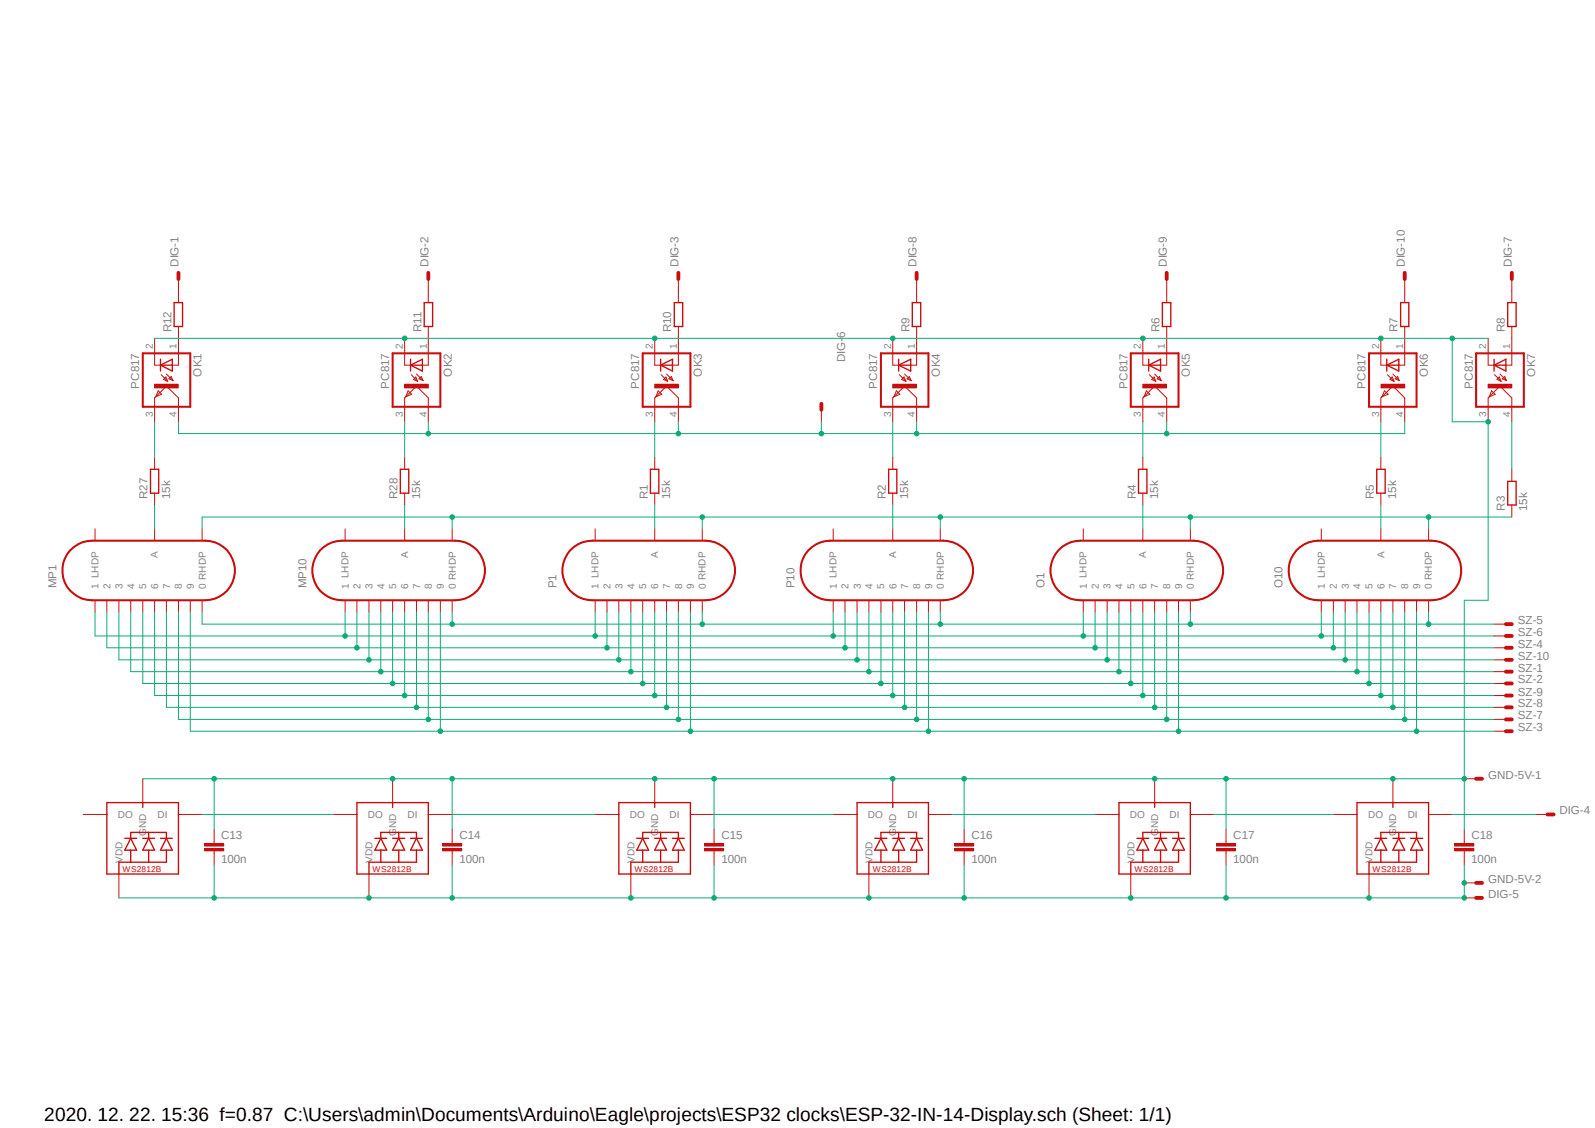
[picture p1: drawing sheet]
<svg xmlns="http://www.w3.org/2000/svg" width="297mm" height="210mm" viewBox="0 0 297 210" stroke-linecap="round" stroke-linejoin="round" font-family="sans-serif">
<path d="M8.3 42l288.6 129M296.9 42l-288.6 129" fill="none" stroke="#fff" stroke-width=".19"/>
<g fill="none" stroke="#c90d0c" stroke-width=".25">
<path d="M29.9 68l2.2-1.1v2.2zM29.9 66.9v2.2M29.9 68h2.2M28 87.4h1.5v4.4h-1.5zM74.5 87.4h1.6v4.4h-1.6zM121.1 87.4h1.6v4.4h-1.6zM165.5 87.4h1.5v4.4h-1.5zM212 87.4h1.6v4.4h-1.6zM256.4 87.4h1.5v4.4h-1.5zM19.9 149.4h13.3v13.3h-13.3zM23.2 156.1h2.2M24.3 156.1l1.1 2.2h-2.2z"/>
<path d="M24.3 156.1v-1.1h6.7v1.1M24.3 158.3v2.2M26.6 156.1h2.2M26.6 149.4v.9M27.7 156.1l1.1 2.2h-2.2zM27.7 155v1.1M27.7 158.3v2.2M29.9 156.1h2.2M31 156.1l1.1 2.2h-2.2zM31 158.3v2.2h-8.9v2.2M66.5 149.4h13.3v13.3h-13.3zM69.8 156.1h2.2"/>
<path d="M70.9 156.1l1.1 2.2h-2.2zM70.9 156.1v-1.1h6.7v1.1M70.9 158.3v2.2M73.1 156.1h2.3M73.1 149.4v.9M74.3 156.1l1.1 2.2h-2.3zM74.3 155v1.1M74.3 158.3v2.2M76.5 156.1h2.2M77.6 156.1l1.1 2.2h-2.2zM77.6 158.3v2.2h-8.9v2.2M115.2 149.4h13.4v13.3h-13.4z"/>
<path d="M118.6 156.1h2.2M119.7 156.1l1.1 2.2h-2.2zM119.7 156.1v-1.1h6.6v1.1M119.7 158.3v2.2M121.9 156.1h2.2M121.9 149.4v.9M123 156.1l1.1 2.2h-2.2zM123 155v1.1M123 158.3v2.2M125.2 156.1h2.2M126.3 156.1l1.1 2.2h-2.2zM126.3 158.3v2.2h-8.8v2.2"/>
<path d="M159.6 149.4h13.3v13.3h-13.3zM162.9 156.1h2.2M164 156.1l1.1 2.2h-2.2zM164 156.1v-1.1h6.7v1.1M164 158.3v2.2M166.2 156.1h2.2M166.2 149.4v.9M167.3 156.1l1.1 2.2h-2.2zM167.3 155v1.1M167.3 158.3v2.2M169.6 156.1h2.2M170.7 156.1l1.1 2.2h-2.2z"/>
<path d="M170.7 158.3v2.2h-8.9v2.2M208.4 149.4h13.3v13.3h-13.3zM211.7 156.1h2.2M212.8 156.1l1.1 2.2h-2.2zM212.8 156.1v-1.1h6.7v1.1M212.8 158.3v2.2M215 156.1h2.3M215 149.4v.9M216.1 156.1l1.2 2.2h-2.3zM216.1 155v1.1M216.1 158.3v2.2M218.4 156.1h2.2"/>
<path d="M219.5 156.1l1.1 2.2h-2.2zM219.5 158.3v2.2h-8.9v2.2M252.7 149.4h13.3v13.3h-13.3zM256 156.1h2.2M257.1 156.1l1.1 2.2h-2.2zM257.1 156.1v-1.1h6.7v1.1M257.1 158.3v2.2M259.4 156.1h2.2M259.4 149.4v.9M260.5 156.1l1.1 2.2h-2.2zM260.5 155v1.1M260.5 158.3v2.2"/>
<path d="M262.7 156.1h2.2M263.8 156.1l1.1 2.2h-2.2zM263.8 158.3v2.2h-8.9v2.2"/>
</g>
<g fill="none" stroke="#c90d0c" stroke-width=".19">
<path d="M33.2 51.9v2.2M79.8 51.9v2.2M126.3 51.9v2.2M170.7 51.9v2.2M217.3 51.9v2.2M261.6 51.9v2.2M281.5 51.9v2.2M28.8 65.2v2.8h1.1M28.8 76.3v-2.2l2.2-2.2 2.2 2.2v2.2M29.5 72.8l.6 .6-1.1 .5zM30 69.8l1.2 1.2M30.9 70.2l.3 .8-.8-.3z"/>
<path d="M31 69.6l1.2 1.3M31.5 70.5l.4-.4 .3 .8zM33.2 65.2v2.8h-1.1M153 76.3v2.2M17.7 98.5v2.2M28.8 85.2v2.2M28.8 91.8v2.2M28.8 98.5v2.2M37.6 98.5v2.2M64.3 98.5v2.2M75.4 85.2v2.2M75.4 91.8v2.2"/>
<path d="M75.4 98.5v2.2M84.2 98.5v2.2M110.8 98.5v2.2M121.9 85.2v2.2M121.9 91.8v2.2M121.9 98.5v2.2M130.8 98.5v2.2M155.2 98.5v2.2M166.2 85.2v2.2M166.2 91.8v2.2M166.2 98.5v2.2M175.1 98.5v2.2"/>
<path d="M201.7 98.5v2.2M212.8 85.2v2.2M212.8 91.8v2.2M212.8 98.5v2.2M221.7 98.5v2.2M246 98.5v2.2M257.1 85.2v2.2M257.1 91.8v2.2M257.1 98.5v2.2M266 98.5v2.2M17.7 111.8v2.2M19.9 111.8v2.2"/>
<path d="M22.1 111.8v2.2M24.3 111.8v2.2M26.6 111.8v2.2M28.8 111.8v2.2M31 111.8v2.2M33.2 111.8v2.2M35.4 111.8v2.2M37.6 111.8v2.2M64.3 111.8v2.2M66.5 111.8v2.2M68.7 111.8v2.2M70.9 111.8v2.2"/>
<path d="M73.1 111.8v2.2M75.4 111.8v2.2M77.6 111.8v2.2M79.8 111.8v2.2M82 111.8v2.2M84.2 111.8v2.2M110.8 111.8v2.2M113 111.8v2.2M115.2 111.8v2.2M117.5 111.8v2.2M119.7 111.8v2.2M121.9 111.8v2.2"/>
<path d="M124.1 111.8v2.2M126.3 111.8v2.2M128.6 111.8v2.2M130.8 111.8v2.2M155.2 111.8v2.2M157.4 111.8v2.2M159.6 111.8v2.2M161.8 111.8v2.2M164 111.8v2.2M166.2 111.8v2.2M168.4 111.8v2.2M170.7 111.8v2.2"/>
<path d="M172.9 111.8v2.2M175.1 111.8v2.2M201.7 111.8v2.2M203.9 111.8v2.2M206.2 111.8v2.2M208.4 111.8v2.2M210.6 111.8v2.2M212.8 111.8v2.2M215 111.8v2.2M217.3 111.8v2.2M219.5 111.8v2.2M221.7 111.8v2.2"/>
<path d="M246 111.8v2.2M248.3 111.8v2.2M250.5 111.8v2.2M252.7 111.8v2.2M254.9 111.8v2.2M257.1 111.8v2.2M259.4 111.8v2.2M261.6 111.8v2.2M263.8 111.8v2.2M266 111.8v2.2M278.2 116.2h2.2M278.2 118.4h2.2"/>
<path d="M278.2 125.1h2.2M278.2 127.3h2.2M278.2 136.1h2.2M278.2 120.6h2.2M278.2 133.9h2.2M278.2 131.7h2.2M278.2 129.5h2.2M278.2 122.9h2.2M15.5 151.6h4.4M26.6 145v4.4M33.2 151.6h4.4M38.1 158h3.6v.4h-3.6z"/>
<path d="M38.1 157.1h3.6v.4h-3.6zM39.9 154.4v2.7M39.9 158.4v2.7M62.1 151.6h4.4M73.1 145v4.4M79.8 151.6h4.4M82.4 158h3.6v.4h-3.6zM82.4 157.1h3.6v.4h-3.6zM84.2 154.4v2.7M84.2 158.4v2.7M110.8 151.6h4.4M121.9 145v4.4"/>
<path d="M128.6 151.6h4.4M131.2 158h3.5v.4h-3.5zM131.2 157.1h3.5v.4h-3.5zM133 154.4v2.7M133 158.4v2.7M155.2 151.6h4.4M166.2 145v4.4M172.9 151.6h4.4M177.8 158h3.5v.4h-3.5zM177.8 157.1h3.5v.4h-3.5zM179.5 154.4v2.7M179.5 158.4v2.7"/>
<path d="M203.9 151.6h4.5M215 145v4.4M221.7 151.6h4.4M226.5 158h3.6v.4h-3.6zM226.5 157.1h3.6v.4h-3.6zM228.3 154.4v2.7M228.3 158.4v2.7M248.3 151.6h4.4M259.4 145v4.4M266 151.6h4.4M270.9 158h3.5v.4h-3.5zM270.9 157.1h3.5v.4h-3.5z"/>
<path d="M272.7 154.4v2.7M272.7 158.4v2.7M272.7 145h2.2M286 151.6h2.2M22.1 162.7v4.5M68.7 162.7v4.5M117.5 162.7v4.5M161.8 162.7v4.5M210.6 162.7v4.5M254.9 162.7v4.5M272.7 167.2h2.2M272.7 164.4h2.2"/>
</g>
<g fill="none" stroke="#c90d0c" stroke-width=".72">
<path d="M33.2 50.8v1.1M79.8 50.8v1.1M126.3 50.8v1.1M170.7 50.8v1.1M217.3 50.8v1.1M261.6 50.8v1.1M281.5 50.8v1.1M153 75.2v1.1M280.4 116.2h1.1M280.4 118.4h1.1M280.4 125.1h1.1M280.4 127.3h1.1"/>
<path d="M280.4 136.1h1.1M280.4 120.6h1.1M280.4 133.9h1.1M280.4 131.7h1.1M280.4 129.5h1.1M280.4 122.9h1.1M274.9 145h1.1M288.2 151.6h1.1M274.9 167.2h1.1M274.9 164.4h1.1"/>
</g>
<path d="M38.1 158.2h3.6M38.1 157.3h3.6M82.4 158.2h3.6M82.4 157.3h3.6M131.2 158.2h3.5M131.2 157.3h3.5M177.8 158.2h3.5M177.8 157.3h3.5M226.5 158.2h3.6M226.5 157.3h3.6M270.9 158.2h3.5M270.9 157.3h3.5" fill="none" stroke="#c90d0c" stroke-width=".42"/>
<path d="M26.6 65.8h8.8v9.9h-8.8zM13.1 102.4a5.7 5.7 0 0 1 4-1.7h21.1a5.5 5.5 0 0 1 5.5 5.5 5.5 5.5 0 0 1-5.5 5.6h-21.1a5.5 5.5 0 0 1-5-3.4 5.5 5.5 0 0 1 1-6zM59.6 102.4a5.7 5.7 0 0 1 4.1-1.7h21.1a5.5 5.5 0 0 1 5.5 5.5 5.5 5.5 0 0 1-5.5 5.6h-21.1a5.6 5.6 0 0 1-5.1-3.4 5.6 5.6 0 0 1 1-6zM106.2 102.4a5.7 5.7 0 0 1 4.1-1.7h21a5.5 5.5 0 0 1 5.6 5.5 5.5 5.5 0 0 1-5.6 5.6h-21a5.6 5.6 0 0 1-5.1-3.4 5.6 5.6 0 0 1 1-6zM150.5 102.4a5.7 5.7 0 0 1 4.1-1.7h21.1a5.5 5.5 0 0 1 5.5 5.5 5.5 5.5 0 0 1-5.5 5.6h-21.1a5.5 5.5 0 0 1-5.1-3.4 5.5 5.5 0 0 1 1-6zM197.1 102.4a5.7 5.7 0 0 1 4.1-1.7h21a5.5 5.5 0 0 1 5.6 5.5 5.5 5.5 0 0 1-5.6 5.6h-21a5.5 5.5 0 0 1-5.1-3.4 5.5 5.5 0 0 1 1-6zM241.4 102.4a5.7 5.7 0 0 1 4.1-1.7h21.1a5.5 5.5 0 0 1 5.5 5.5 5.5 5.5 0 0 1-5.5 5.6h-21.1a5.5 5.5 0 0 1-5.1-3.4 5.5 5.5 0 0 1 1-6z" fill="none" stroke="#c90d0c" stroke-width=".38"/>
<path d="M28.8 71.5h4.4v.7h-4.4z" fill-rule="evenodd" fill="#c90d0c"/>
<g fill="none" stroke="#c90d0c" stroke-width=".19">
<path d="M28.8 71.5h4.4v.7h-4.4zM28.8 63v2.2M28.8 76.3v2.2M33.2 63v2.2M33.2 76.3v2.2M75.4 65.2v2.8h1.1M75.4 76.3v-2.2l2.2-2.2 2.2 2.2v2.2M76 72.8l.7 .6-1.1 .5zM76.6 69.8l1.2 1.2M77.4 70.2l.4 .8-.8-.3zM77.6 69.6l1.2 1.3M78.4 70.1l.4 .8-.8-.4z"/>
<path d="M79.8 65.2v2.8h-1.1"/>
</g>
<path d="M76.5 68l2.2-1.1v2.2zM76.5 66.9v2.2M76.5 68h2.2" fill="none" stroke="#c90d0c" stroke-width=".25"/>
<path d="M73.1 65.8h8.9v9.9h-8.9z" fill="none" stroke="#c90d0c" stroke-width=".38"/>
<path d="M75.4 71.5h4.4v.7h-4.4z" fill-rule="evenodd" fill="#c90d0c"/>
<g fill="none" stroke="#c90d0c" stroke-width=".19">
<path d="M75.4 71.5h4.4v.7h-4.4zM75.4 63v2.2M75.4 76.3v2.2M79.8 63v2.2M79.8 76.3v2.2M121.9 65.2v2.8h1.1M121.9 76.3v-2.2l2.2-2.2 2.2 2.2v2.2M122.6 72.8l.6 .6-1.1 .5zM123.1 69.8l1.2 1.2M124 70.2l.3 .8-.7-.3zM124.1 69.6l1.2 1.3M124.5 70.5l.5-.4 .3 .8z"/>
<path d="M126.3 65.2v2.8h-1.1"/>
</g>
<path d="M123 68l2.2-1.1v2.2zM123 66.9v2.2M123 68h2.2" fill="none" stroke="#c90d0c" stroke-width=".25"/>
<path d="M119.7 65.8h8.9v9.9h-8.9z" fill="none" stroke="#c90d0c" stroke-width=".38"/>
<path d="M121.9 71.5h4.4v.7h-4.4z" fill-rule="evenodd" fill="#c90d0c"/>
<g fill="none" stroke="#c90d0c" stroke-width=".19">
<path d="M121.9 71.5h4.4v.7h-4.4zM121.9 63v2.2M121.9 76.3v2.2M126.3 63v2.2M126.3 76.3v2.2M166.2 65.2v2.8h1.1M166.2 76.3v-2.2l2.2-2.2 2.3 2.2v2.2M166.9 72.8l.7 .6-1.1 .5zM167.5 69.8l1.2 1.2M167.9 70.7l.5-.5 .3 .8zM168.4 69.6l1.3 1.3M169.3 70.1l.4 .8-.8-.4z"/>
<path d="M170.7 65.2v2.8h-1.1"/>
</g>
<path d="M167.3 68l2.3-1.1v2.2zM167.3 66.9v2.2M167.3 68h2.3" fill="none" stroke="#c90d0c" stroke-width=".25"/>
<path d="M164 65.8h8.9v9.9h-8.9z" fill="none" stroke="#c90d0c" stroke-width=".38"/>
<path d="M166.2 71.5h4.4v.7h-4.4z" fill-rule="evenodd" fill="#c90d0c"/>
<g fill="none" stroke="#c90d0c" stroke-width=".19">
<path d="M166.2 71.5h4.4v.7h-4.4zM166.2 63v2.2M166.2 76.3v2.2M170.7 63v2.2M170.7 76.3v2.2M212.8 65.2v2.8h1.1M212.8 76.3v-2.2l2.2-2.2 2.3 2.2v2.2M213.5 72.8l.6 .6-1.1 .5zM214 69.8l1.2 1.2M214.5 70.7l.4-.5 .3 .8zM215 69.6l1.2 1.3M215.9 70.1l.3 .8-.7-.4z"/>
<path d="M217.3 65.2v2.8h-1.2"/>
</g>
<path d="M213.9 68l2.2-1.1v2.2zM213.9 66.9v2.2M213.9 68h2.2" fill="none" stroke="#c90d0c" stroke-width=".25"/>
<path d="M210.6 65.8h8.9v9.9h-8.9z" fill="none" stroke="#c90d0c" stroke-width=".38"/>
<path d="M212.8 71.5h4.4v.7h-4.4z" fill-rule="evenodd" fill="#c90d0c"/>
<g fill="none" stroke="#c90d0c" stroke-width=".19">
<path d="M212.8 71.5h4.4v.7h-4.4zM212.8 63v2.2M212.8 76.3v2.2M217.3 63v2.2M217.3 76.3v2.2M257.1 65.2v2.8h1.1M257.3 73.9l2.1-2 2.2 2.2v2.2M257.3 73.9l-.2 .2v2.2M257.8 72.8l.7 .6-1.2 .5zM258.4 69.8l1.2 1.2M259.2 70.2l.4 .8-.8-.3zM259.4 69.6l1.2 1.3"/>
<path d="M259.8 70.5l.5-.4 .3 .8zM261.6 65.2v2.8h-1.1"/>
</g>
<path d="M258.2 68l2.3-1.1v2.2zM258.2 66.9v2.2M258.2 68h2.3" fill="none" stroke="#c90d0c" stroke-width=".25"/>
<path d="M254.9 65.8h8.9v9.9h-8.9z" fill="none" stroke="#c90d0c" stroke-width=".38"/>
<path d="M257.2 71.5h4.4v.7h-4.4z" fill-rule="evenodd" fill="#c90d0c"/>
<g fill="none" stroke="#c90d0c" stroke-width=".19">
<path d="M257.1 63v2.2M257.1 76.3v2.2M257.2 71.5h4.4v.7h-4.4zM261.6 63v2.2M261.6 76.3v2.2M277.1 65.2v2.8h1.1M277.1 76.3v-2.2l2.2-2.2 2.2 2.2v2.2M277.7 72.8l.7 .6-1.1 .5zM278.3 69.8l1.2 1.2M279.2 70.2l.3 .8-.7-.3zM279.3 69.6l1.2 1.3M279.7 70.5l.5-.4 .3 .8z"/>
<path d="M281.5 65.2v2.8h-1.1"/>
</g>
<path d="M278.2 68l2.2-1.1v2.2zM278.2 66.9v2.2M278.2 68h2.2" fill="none" stroke="#c90d0c" stroke-width=".25"/>
<path d="M274.9 65.8h8.9v9.9h-8.9z" fill="none" stroke="#c90d0c" stroke-width=".38"/>
<path d="M277.1 71.5h4.4v.7h-4.4z" fill-rule="evenodd" fill="#c90d0c"/>
<g fill="none" stroke="#c90d0c" stroke-width=".19">
<path d="M33.2 54.1v2.2M79.8 54.1v2.2M126.3 54.1v2.2M170.7 54.1v2.2M217.3 54.1v2.2M261.6 54.1v2.2M281.5 54.1v2.2M33.2 60.8v2.2M79.8 60.8v2.2M126.3 60.8v2.2M170.7 60.8v2.2M217.3 60.8v2.2"/>
<path d="M261.6 60.8v2.2M277.1 71.5h4.4v.7h-4.4zM277.1 63v2.2M277.1 76.3v2.2M281.5 60.8v4.4M281.5 76.3v2.2M281.5 87.4v2.2M281.5 94v2.3"/>
</g>
<path d="M32.4 56.3h1.6v4.5h-1.6zM79 56.3h1.6v4.5h-1.6zM125.6 56.3h1.5v4.5h-1.5zM169.9 56.3h1.5v4.5h-1.5zM216.5 56.3h1.5v4.5h-1.5zM260.8 56.3h1.5v4.5h-1.5zM280.8 56.3h1.5v4.5h-1.5zM280.8 89.6h1.5v4.4h-1.5z" fill="none" stroke="#c90d0c" stroke-width=".25"/>
<path d="M121.9 94v4.5M166.2 94v4.5M212.8 94v4.5M257.1 94v4.5M37.6 114v2.2h240.6M84.2 114v2.2" fill="none" stroke="#0dab76" stroke-width=".19"/>
<circle cx="84.2" cy="116.2" r=".43" fill="#0dab76"/>
<g fill="none" stroke="#0dab76" stroke-width=".19">
<path d="M130.8 114v2.2"/>
<circle cx="84.2" cy="116.2" r=".43"/>
</g>
<circle cx="130.8" cy="116.2" r=".43" fill="#0dab76"/>
<g fill="none" stroke="#0dab76" stroke-width=".19">
<path d="M175.1 114v2.2"/>
<circle cx="130.8" cy="116.2" r=".43"/>
</g>
<circle cx="175.1" cy="116.2" r=".43" fill="#0dab76"/>
<g fill="none" stroke="#0dab76" stroke-width=".19">
<path d="M221.7 114v2.2"/>
<circle cx="175.1" cy="116.2" r=".43"/>
</g>
<circle cx="221.7" cy="116.2" r=".43" fill="#0dab76"/>
<g fill="none" stroke="#0dab76" stroke-width=".19">
<path d="M266 114v2.2"/>
<circle cx="221.7" cy="116.2" r=".43"/>
</g>
<circle cx="266" cy="116.2" r=".43" fill="#0dab76"/>
<g fill="none" stroke="#0dab76" stroke-width=".19">
<path d="M110.8 114v4.4h135.2v-4.4M155.2 114v4.4"/>
<circle cx="266" cy="116.2" r=".43"/>
</g>
<circle cx="155.1" cy="118.4" r=".43" fill="#0dab76"/>
<g fill="none" stroke="#0dab76" stroke-width=".19">
<path d="M201.7 114v4.4"/>
<circle cx="155.1" cy="118.4" r=".43"/>
</g>
<circle cx="201.7" cy="118.4" r=".43" fill="#0dab76"/>
<g fill="none" stroke="#0dab76" stroke-width=".19">
<path d="M17.7 114v4.4h93.1M64.3 114v4.4"/>
<circle cx="201.7" cy="118.4" r=".43"/>
</g>
<circle cx="64.3" cy="118.4" r=".43" fill="#0dab76"/>
<circle cx="64.3" cy="118.4" r=".43" fill="none" stroke="#0dab76" stroke-width=".19"/>
<circle cx="110.8" cy="118.4" r=".43" fill="#0dab76"/>
<g fill="none" stroke="#0dab76" stroke-width=".19">
<path d="M246 118.4h32.2"/>
<circle cx="110.8" cy="118.4" r=".43"/>
</g>
<circle cx="246" cy="118.4" r=".43" fill="#0dab76"/>
<g fill="none" stroke="#0dab76" stroke-width=".19">
<path d="M113 114v6.6h135.3v-6.6M157.4 114v6.6"/>
<circle cx="246" cy="118.4" r=".43"/>
</g>
<circle cx="157.3" cy="120.6" r=".43" fill="#0dab76"/>
<g fill="none" stroke="#0dab76" stroke-width=".19">
<path d="M203.9 114v6.6"/>
<circle cx="157.3" cy="120.6" r=".43"/>
</g>
<circle cx="203.9" cy="120.6" r=".43" fill="#0dab76"/>
<g fill="none" stroke="#0dab76" stroke-width=".19">
<path d="M19.9 114v6.6h93.1M66.5 114v6.6"/>
<circle cx="203.9" cy="120.6" r=".43"/>
</g>
<circle cx="66.5" cy="120.6" r=".43" fill="#0dab76"/>
<circle cx="66.5" cy="120.6" r=".43" fill="none" stroke="#0dab76" stroke-width=".19"/>
<circle cx="113" cy="120.6" r=".43" fill="#0dab76"/>
<g fill="none" stroke="#0dab76" stroke-width=".19">
<path d="M248.3 120.6h29.9"/>
<circle cx="113" cy="120.6" r=".43"/>
</g>
<circle cx="248.3" cy="120.6" r=".43" fill="#0dab76"/>
<g fill="none" stroke="#0dab76" stroke-width=".19">
<path d="M115.2 114v8.9h135.3v-8.9M159.6 114v8.9"/>
<circle cx="248.3" cy="120.6" r=".43"/>
</g>
<circle cx="159.6" cy="122.9" r=".43" fill="#0dab76"/>
<g fill="none" stroke="#0dab76" stroke-width=".19">
<path d="M206.2 114v8.9"/>
<circle cx="159.6" cy="122.9" r=".43"/>
</g>
<circle cx="206.2" cy="122.9" r=".43" fill="#0dab76"/>
<g fill="none" stroke="#0dab76" stroke-width=".19">
<path d="M22.1 114v8.9h93.1M68.7 114v8.9"/>
<circle cx="206.2" cy="122.9" r=".43"/>
</g>
<circle cx="68.7" cy="122.9" r=".43" fill="#0dab76"/>
<circle cx="68.7" cy="122.9" r=".43" fill="none" stroke="#0dab76" stroke-width=".19"/>
<circle cx="115.2" cy="122.9" r=".43" fill="#0dab76"/>
<g fill="none" stroke="#0dab76" stroke-width=".19">
<path d="M250.5 122.9h27.7"/>
<circle cx="115.2" cy="122.9" r=".43"/>
</g>
<circle cx="250.5" cy="122.9" r=".43" fill="#0dab76"/>
<g fill="none" stroke="#0dab76" stroke-width=".19">
<path d="M117.5 114v11.1h135.2v-11.1M161.8 114v11.1"/>
<circle cx="250.5" cy="122.9" r=".43"/>
</g>
<circle cx="161.8" cy="125.1" r=".43" fill="#0dab76"/>
<g fill="none" stroke="#0dab76" stroke-width=".19">
<path d="M208.4 114v11.1"/>
<circle cx="161.8" cy="125.1" r=".43"/>
</g>
<circle cx="208.4" cy="125.1" r=".43" fill="#0dab76"/>
<g fill="none" stroke="#0dab76" stroke-width=".19">
<path d="M24.3 114v11.1h93.2M70.9 114v11.1"/>
<circle cx="208.4" cy="125.1" r=".43"/>
</g>
<circle cx="70.9" cy="125.1" r=".43" fill="#0dab76"/>
<circle cx="70.9" cy="125.1" r=".43" fill="none" stroke="#0dab76" stroke-width=".19"/>
<circle cx="117.5" cy="125.1" r=".43" fill="#0dab76"/>
<g fill="none" stroke="#0dab76" stroke-width=".19">
<path d="M252.7 125.1h25.5"/>
<circle cx="117.5" cy="125.1" r=".43"/>
</g>
<circle cx="252.7" cy="125.1" r=".43" fill="#0dab76"/>
<g fill="none" stroke="#0dab76" stroke-width=".19">
<path d="M119.7 114v13.3h135.2v-13.3M164 114v13.3"/>
<circle cx="252.7" cy="125.1" r=".43"/>
</g>
<circle cx="164" cy="127.3" r=".43" fill="#0dab76"/>
<g fill="none" stroke="#0dab76" stroke-width=".19">
<path d="M210.6 114v13.3"/>
<circle cx="164" cy="127.3" r=".43"/>
</g>
<circle cx="210.6" cy="127.3" r=".43" fill="#0dab76"/>
<g fill="none" stroke="#0dab76" stroke-width=".19">
<path d="M26.6 114v13.3h93.1M73.1 114v13.3"/>
<circle cx="210.6" cy="127.3" r=".43"/>
</g>
<circle cx="73.1" cy="127.3" r=".43" fill="#0dab76"/>
<circle cx="73.1" cy="127.3" r=".43" fill="none" stroke="#0dab76" stroke-width=".19"/>
<circle cx="119.7" cy="127.3" r=".43" fill="#0dab76"/>
<g fill="none" stroke="#0dab76" stroke-width=".19">
<path d="M254.9 127.3h23.3"/>
<circle cx="119.7" cy="127.3" r=".43"/>
</g>
<circle cx="254.9" cy="127.3" r=".43" fill="#0dab76"/>
<g fill="none" stroke="#0dab76" stroke-width=".19">
<path d="M121.9 114v15.5h135.2v-15.5M166.2 114v15.5"/>
<circle cx="254.9" cy="127.3" r=".43"/>
</g>
<circle cx="166.2" cy="129.5" r=".43" fill="#0dab76"/>
<g fill="none" stroke="#0dab76" stroke-width=".19">
<path d="M212.8 114v15.5"/>
<circle cx="166.2" cy="129.5" r=".43"/>
</g>
<circle cx="212.8" cy="129.5" r=".43" fill="#0dab76"/>
<g fill="none" stroke="#0dab76" stroke-width=".19">
<path d="M28.8 114v15.5h93.1M75.4 114v15.5"/>
<circle cx="212.8" cy="129.5" r=".43"/>
</g>
<circle cx="75.3" cy="129.5" r=".43" fill="#0dab76"/>
<circle cx="75.3" cy="129.5" r=".43" fill="none" stroke="#0dab76" stroke-width=".19"/>
<circle cx="121.9" cy="129.5" r=".43" fill="#0dab76"/>
<g fill="none" stroke="#0dab76" stroke-width=".19">
<path d="M257.1 129.5h21.1"/>
<circle cx="121.9" cy="129.5" r=".43"/>
</g>
<circle cx="257.1" cy="129.5" r=".43" fill="#0dab76"/>
<g fill="none" stroke="#0dab76" stroke-width=".19">
<path d="M124.1 114v17.7h135.3v-17.7M168.4 114v17.7"/>
<circle cx="257.1" cy="129.5" r=".43"/>
</g>
<circle cx="168.4" cy="131.7" r=".43" fill="#0dab76"/>
<g fill="none" stroke="#0dab76" stroke-width=".19">
<path d="M215 114v17.7"/>
<circle cx="168.4" cy="131.7" r=".43"/>
</g>
<circle cx="215" cy="131.7" r=".43" fill="#0dab76"/>
<g fill="none" stroke="#0dab76" stroke-width=".19">
<path d="M31 114v17.7h93.1M77.6 114v17.7"/>
<circle cx="215" cy="131.7" r=".43"/>
</g>
<circle cx="77.5" cy="131.7" r=".43" fill="#0dab76"/>
<circle cx="77.5" cy="131.7" r=".43" fill="none" stroke="#0dab76" stroke-width=".19"/>
<circle cx="124.1" cy="131.7" r=".43" fill="#0dab76"/>
<g fill="none" stroke="#0dab76" stroke-width=".19">
<path d="M259.4 131.7h18.8"/>
<circle cx="124.1" cy="131.7" r=".43"/>
</g>
<circle cx="259.4" cy="131.7" r=".43" fill="#0dab76"/>
<g fill="none" stroke="#0dab76" stroke-width=".19">
<path d="M126.3 114v19.9h135.3v-19.9M170.7 114v19.9"/>
<circle cx="259.4" cy="131.7" r=".43"/>
</g>
<circle cx="170.7" cy="133.9" r=".43" fill="#0dab76"/>
<g fill="none" stroke="#0dab76" stroke-width=".19">
<path d="M217.3 114v19.9"/>
<circle cx="170.7" cy="133.9" r=".43"/>
</g>
<circle cx="217.2" cy="133.9" r=".43" fill="#0dab76"/>
<g fill="none" stroke="#0dab76" stroke-width=".19">
<path d="M33.2 114v19.9h93.1M79.8 114v19.9"/>
<circle cx="217.2" cy="133.9" r=".43"/>
</g>
<circle cx="79.8" cy="133.9" r=".43" fill="#0dab76"/>
<circle cx="79.8" cy="133.9" r=".43" fill="none" stroke="#0dab76" stroke-width=".19"/>
<circle cx="126.3" cy="133.9" r=".43" fill="#0dab76"/>
<g fill="none" stroke="#0dab76" stroke-width=".19">
<path d="M261.6 133.9h16.6"/>
<circle cx="126.3" cy="133.9" r=".43"/>
</g>
<circle cx="261.6" cy="133.9" r=".43" fill="#0dab76"/>
<g fill="none" stroke="#0dab76" stroke-width=".19">
<path d="M128.6 114v22.1h135.2v-22.1M172.9 114v22.1"/>
<circle cx="261.6" cy="133.9" r=".43"/>
</g>
<circle cx="172.9" cy="136.1" r=".43" fill="#0dab76"/>
<g fill="none" stroke="#0dab76" stroke-width=".19">
<path d="M219.5 114v22.1"/>
<circle cx="172.9" cy="136.1" r=".43"/>
</g>
<circle cx="219.5" cy="136.1" r=".43" fill="#0dab76"/>
<g fill="none" stroke="#0dab76" stroke-width=".19">
<path d="M35.4 114v22.1h93.2M82 114v22.1"/>
<circle cx="219.5" cy="136.1" r=".43"/>
</g>
<circle cx="82" cy="136.1" r=".43" fill="#0dab76"/>
<circle cx="82" cy="136.1" r=".43" fill="none" stroke="#0dab76" stroke-width=".19"/>
<circle cx="128.6" cy="136.1" r=".43" fill="#0dab76"/>
<g fill="none" stroke="#0dab76" stroke-width=".19">
<path d="M263.8 136.1h14.4"/>
<circle cx="128.6" cy="136.1" r=".43"/>
</g>
<circle cx="263.8" cy="136.1" r=".43" fill="#0dab76"/>
<g fill="none" stroke="#0dab76" stroke-width=".19">
<path d="M28.8 94v4.5M75.4 94v4.5M266 96.3v2.2M281.5 96.3h-197.3v2.2"/>
<circle cx="263.8" cy="136.1" r=".43"/>
</g>
<circle cx="266" cy="96.3" r=".43" fill="#0dab76"/>
<g fill="none" stroke="#0dab76" stroke-width=".19">
<path d="M221.7 96.3v2.2"/>
<circle cx="266" cy="96.3" r=".43"/>
</g>
<circle cx="221.7" cy="96.3" r=".43" fill="#0dab76"/>
<g fill="none" stroke="#0dab76" stroke-width=".19">
<path d="M175.1 96.3v2.2"/>
<circle cx="221.7" cy="96.3" r=".43"/>
</g>
<circle cx="175.1" cy="96.3" r=".43" fill="#0dab76"/>
<g fill="none" stroke="#0dab76" stroke-width=".19">
<path d="M130.8 96.3v2.2"/>
<circle cx="175.1" cy="96.3" r=".43"/>
</g>
<circle cx="130.8" cy="96.3" r=".43" fill="#0dab76"/>
<g fill="none" stroke="#0dab76" stroke-width=".19">
<path d="M84.2 96.3h-46.6v2.2"/>
<circle cx="130.8" cy="96.3" r=".43"/>
</g>
<circle cx="84.2" cy="96.3" r=".43" fill="#0dab76"/>
<g fill="none" stroke="#0dab76" stroke-width=".19">
<path d="M37.6 151.6h24.5M84.2 151.6h26.6M133 151.6h22.2M177.3 151.6h26.6M226.1 151.6h22.2M179.5 167.2h75.4"/>
<circle cx="84.2" cy="96.3" r=".43"/>
</g>
<circle cx="210.6" cy="167.2" r=".43" fill="#0dab76"/>
<g fill="none" stroke="#0dab76" stroke-width=".19">
<path d="M133 167.2h46.5"/>
<circle cx="210.6" cy="167.2" r=".43"/>
</g>
<circle cx="161.8" cy="167.2" r=".43" fill="#0dab76"/>
<g fill="none" stroke="#0dab76" stroke-width=".19">
<path d="M84.2 167.2h48.8"/>
<circle cx="161.8" cy="167.2" r=".43"/>
</g>
<circle cx="117.5" cy="167.2" r=".43" fill="#0dab76"/>
<g fill="none" stroke="#0dab76" stroke-width=".19">
<path d="M39.9 167.2h44.3"/>
<circle cx="117.5" cy="167.2" r=".43"/>
</g>
<circle cx="68.7" cy="167.2" r=".43" fill="#0dab76"/>
<g fill="none" stroke="#0dab76" stroke-width=".19">
<path d="M22.1 167.2h17.8M272.7 164.4v2.8h-17.8"/>
<circle cx="68.7" cy="167.2" r=".43"/>
</g>
<circle cx="254.9" cy="167.2" r=".43" fill="#0dab76"/>
<g fill="none" stroke="#0dab76" stroke-width=".19">
<path d="M228.3 161.1v6.1M272.7 161.1v3.3"/>
<circle cx="254.9" cy="167.2" r=".43"/>
</g>
<circle cx="228.3" cy="167.2" r=".43" fill="#0dab76"/>
<g fill="none" stroke="#0dab76" stroke-width=".19">
<path d="M179.5 161.1v6.1"/>
<circle cx="228.3" cy="167.2" r=".43"/>
</g>
<circle cx="179.5" cy="167.2" r=".43" fill="#0dab76"/>
<g fill="none" stroke="#0dab76" stroke-width=".19">
<path d="M133 161.1v6.1"/>
<circle cx="179.5" cy="167.2" r=".43"/>
</g>
<circle cx="133" cy="167.2" r=".43" fill="#0dab76"/>
<g fill="none" stroke="#0dab76" stroke-width=".19">
<path d="M84.2 161.1v6.1"/>
<circle cx="133" cy="167.2" r=".43"/>
</g>
<circle cx="84.2" cy="167.2" r=".43" fill="#0dab76"/>
<g fill="none" stroke="#0dab76" stroke-width=".19">
<path d="M39.9 161.1v6.1"/>
<circle cx="84.2" cy="167.2" r=".43"/>
</g>
<circle cx="39.9" cy="167.2" r=".43" fill="#0dab76"/>
<circle cx="39.9" cy="167.2" r=".43" fill="none" stroke="#0dab76" stroke-width=".19"/>
<circle cx="272.7" cy="167.2" r=".43" fill="#0dab76"/>
<circle cx="272.7" cy="167.2" r=".43" fill="none" stroke="#0dab76" stroke-width=".19"/>
<circle cx="272.7" cy="164.4" r=".43" fill="#0dab76"/>
<g fill="none" stroke="#0dab76" stroke-width=".19">
<path d="M26.6 145h57.6M270.4 151.6h15.6"/>
<circle cx="272.7" cy="164.4" r=".43"/>
</g>
<circle cx="73.1" cy="145" r=".43" fill="#0dab76"/>
<g fill="none" stroke="#0dab76" stroke-width=".19">
<path d="M84.2 145h48.8"/>
<circle cx="73.1" cy="145" r=".43"/>
</g>
<circle cx="121.9" cy="145" r=".43" fill="#0dab76"/>
<g fill="none" stroke="#0dab76" stroke-width=".19">
<path d="M133 145h46.5"/>
<circle cx="121.9" cy="145" r=".43"/>
</g>
<circle cx="166.2" cy="145" r=".43" fill="#0dab76"/>
<g fill="none" stroke="#0dab76" stroke-width=".19">
<path d="M179.5 145h48.8"/>
<circle cx="166.2" cy="145" r=".43"/>
</g>
<circle cx="215" cy="145" r=".43" fill="#0dab76"/>
<g fill="none" stroke="#0dab76" stroke-width=".19">
<path d="M228.3 145h44.4"/>
<circle cx="215" cy="145" r=".43"/>
</g>
<circle cx="259.4" cy="145" r=".43" fill="#0dab76"/>
<g fill="none" stroke="#0dab76" stroke-width=".19">
<path d="M228.3 145v9.4"/>
<circle cx="259.4" cy="145" r=".43"/>
</g>
<circle cx="228.3" cy="145" r=".43" fill="#0dab76"/>
<g fill="none" stroke="#0dab76" stroke-width=".19">
<path d="M179.5 145v9.4"/>
<circle cx="228.3" cy="145" r=".43"/>
</g>
<circle cx="179.5" cy="145" r=".43" fill="#0dab76"/>
<g fill="none" stroke="#0dab76" stroke-width=".19">
<path d="M133 145v9.4"/>
<circle cx="179.5" cy="145" r=".43"/>
</g>
<circle cx="133" cy="145" r=".43" fill="#0dab76"/>
<g fill="none" stroke="#0dab76" stroke-width=".19">
<path d="M84.2 145v9.4"/>
<circle cx="133" cy="145" r=".43"/>
</g>
<circle cx="84.2" cy="145" r=".43" fill="#0dab76"/>
<g fill="none" stroke="#0dab76" stroke-width=".19">
<path d="M39.9 145v9.4"/>
<circle cx="84.2" cy="145" r=".43"/>
</g>
<circle cx="39.9" cy="145" r=".43" fill="#0dab76"/>
<circle cx="39.9" cy="145" r=".43" fill="none" stroke="#0dab76" stroke-width=".19"/>
<circle cx="272.7" cy="145" r=".43" fill="#0dab76"/>
<g fill="none" stroke="#0dab76" stroke-width=".19">
<path d="M28.8 63h93.1M272.7 111.8v42.6"/>
<circle cx="272.7" cy="145" r=".43"/>
</g>
<circle cx="75.3" cy="63" r=".43" fill="#0dab76"/>
<g fill="none" stroke="#0dab76" stroke-width=".19">
<path d="M121.9 63h44.3"/>
<circle cx="75.3" cy="63" r=".43"/>
</g>
<circle cx="121.9" cy="63" r=".43" fill="#0dab76"/>
<g fill="none" stroke="#0dab76" stroke-width=".19">
<path d="M166.2 63h46.6"/>
<circle cx="121.9" cy="63" r=".43"/>
</g>
<circle cx="166.2" cy="63" r=".43" fill="#0dab76"/>
<g fill="none" stroke="#0dab76" stroke-width=".19">
<path d="M212.8 63h44.3"/>
<circle cx="166.2" cy="63" r=".43"/>
</g>
<circle cx="212.8" cy="63" r=".43" fill="#0dab76"/>
<g fill="none" stroke="#0dab76" stroke-width=".19">
<path d="M257.1 63h13.3"/>
<circle cx="212.8" cy="63" r=".43"/>
</g>
<circle cx="257.1" cy="63" r=".43" fill="#0dab76"/>
<g fill="none" stroke="#0dab76" stroke-width=".19">
<path d="M277.1 63h-6.7v15.5"/>
<circle cx="257.1" cy="63" r=".43"/>
</g>
<circle cx="270.4" cy="63" r=".43" fill="#0dab76"/>
<g fill="none" stroke="#0dab76" stroke-width=".19">
<path d="M270.4 78.5h6.7v33.3h-4.4"/>
<circle cx="270.4" cy="63" r=".43"/>
</g>
<circle cx="277.1" cy="78.5" r=".43" fill="#0dab76"/>
<g fill="none" stroke="#0dab76" stroke-width=".19">
<path d="M28.8 78.5v6.7M75.4 78.5v6.7M121.9 78.5v6.7M166.2 78.5v6.7M170.7 78.5v2.2h90.9v-2.2M212.8 78.5v6.7M217.3 78.5v2.2M257.1 78.5v6.7M281.5 78.5v8.9"/>
<circle cx="277.1" cy="78.5" r=".43"/>
</g>
<circle cx="217.2" cy="80.7" r=".43" fill="#0dab76"/>
<g fill="none" stroke="#0dab76" stroke-width=".19">
<path d="M126.3 78.5v2.2h44.4"/>
<circle cx="217.2" cy="80.7" r=".43"/>
</g>
<circle cx="170.7" cy="80.7" r=".43" fill="#0dab76"/>
<g fill="none" stroke="#0dab76" stroke-width=".19">
<path d="M153 78.5v2.2"/>
<circle cx="170.7" cy="80.7" r=".43"/>
</g>
<circle cx="152.9" cy="80.7" r=".43" fill="#0dab76"/>
<g fill="none" stroke="#0dab76" stroke-width=".19">
<path d="M79.8 78.5v2.2h46.5"/>
<circle cx="152.9" cy="80.7" r=".43"/>
</g>
<circle cx="126.3" cy="80.7" r=".43" fill="#0dab76"/>
<g fill="none" stroke="#0dab76" stroke-width=".19">
<path d="M33.2 78.5v2.2h46.6"/>
<circle cx="126.3" cy="80.7" r=".43"/>
</g>
<circle cx="79.8" cy="80.7" r=".43" fill="#0dab76"/>
<circle cx="79.8" cy="80.7" r=".43" fill="none" stroke="#0dab76" stroke-width=".19"/>
<text font-size="3.6" x="8.3" y="208.7">2020. 12. 22. 15:36 f=0.87 C:\Users\admin\Documents\Arduino\Eagle\projects\ESP32 clocks\ESP-32-IN-14-Display.sch (Sheet: 1/1)</text>
<g font-size="2.2" fill="#808080">
<text x="33.2" y="49.7" transform="rotate(-90 33.2 49.7)">DIG-1</text>
<text x="79.8" y="49.7" transform="rotate(-90 79.8 49.7)">DIG-2</text>
<text x="126.3" y="49.7" transform="rotate(-90 126.3 49.7)">DIG-3</text>
<text x="170.7" y="49.7" transform="rotate(-90 170.7 49.7)">DIG-8</text>
<text x="217.3" y="49.7" transform="rotate(-90 217.3 49.7)">DIG-9</text>
<text x="261.6" y="49.7" transform="rotate(-90 261.6 49.7)">DIG-10</text>
<text x="281.5" y="49.7" transform="rotate(-90 281.5 49.7)">DIG-7</text>
<text x="31.9" y="61.9" transform="rotate(-90 31.9 61.9)">R12</text>
<text x="78.5" y="61.9" transform="rotate(-90 78.5 61.9)">R11</text>
<text x="125" y="61.9" transform="rotate(-90 125 61.9)">R10</text>
<text x="169.4" y="61.9" transform="rotate(-90 169.4 61.9)">R9</text>
<text x="215.9" y="61.9" transform="rotate(-90 215.9 61.9)">R6</text>
<text x="260.3" y="61.9" transform="rotate(-90 260.3 61.9)">R7</text>
<text x="280.2" y="61.9" transform="rotate(-90 280.2 61.9)">R8</text>
<text x="37.5" y="70.1" transform="rotate(-90 37.5 70.1)">OK1</text>
<text x="84.1" y="70.1" transform="rotate(-90 84.1 70.1)">OK2</text>
<text x="130.7" y="70.1" transform="rotate(-90 130.7 70.1)">OK3</text>
<text x="157.4" y="67.4" transform="rotate(-90 157.4 67.4)">DIG-6</text>
<text x="175" y="70.1" transform="rotate(-90 175 70.1)">OK4</text>
<text x="221.6" y="70.1" transform="rotate(-90 221.6 70.1)">OK5</text>
<text x="265.9" y="70.1" transform="rotate(-90 265.9 70.1)">OK6</text>
<text x="285.9" y="70.1" transform="rotate(-90 285.9 70.1)">OK7</text>
<text x="25.9" y="72.3" transform="rotate(-90 25.9 72.3)">PC817</text>
<text x="72.5" y="72.3" transform="rotate(-90 72.5 72.3)">PC817</text>
<text x="119" y="72.3" transform="rotate(-90 119 72.3)">PC817</text>
<text x="163.4" y="72.3" transform="rotate(-90 163.4 72.3)">PC817</text>
<text x="209.9" y="72.3" transform="rotate(-90 209.9 72.3)">PC817</text>
<text x="254.3" y="72.3" transform="rotate(-90 254.3 72.3)">PC817</text>
<text x="274.2" y="72.3" transform="rotate(-90 274.2 72.3)">PC817</text>
<text x="27.5" y="92.9" transform="rotate(-90 27.5 92.9)">R27</text>
<text x="31.7" y="92.9" transform="rotate(-90 31.7 92.9)">15k</text>
<text x="74" y="92.9" transform="rotate(-90 74 92.9)">R28</text>
<text x="78.2" y="92.9" transform="rotate(-90 78.2 92.9)">15k</text>
<text x="120.6" y="92.9" transform="rotate(-90 120.6 92.9)">R1</text>
<text x="124.8" y="92.9" transform="rotate(-90 124.8 92.9)">15k</text>
<text x="164.9" y="92.9" transform="rotate(-90 164.9 92.9)">R2</text>
<text x="169.1" y="92.9" transform="rotate(-90 169.1 92.9)">15k</text>
<text x="211.5" y="92.9" transform="rotate(-90 211.5 92.9)">R4</text>
<text x="215.7" y="92.9" transform="rotate(-90 215.7 92.9)">15k</text>
<text x="255.8" y="92.9" transform="rotate(-90 255.8 92.9)">R5</text>
<text x="260" y="92.9" transform="rotate(-90 260 92.9)">15k</text>
<text x="280.2" y="95.1" transform="rotate(-90 280.2 95.1)">R3</text>
<text x="284.4" y="95.1" transform="rotate(-90 284.4 95.1)">15k</text>
<text x="10.5" y="109.6" transform="rotate(-90 10.5 109.6)">MP1</text>
<text x="57.1" y="109.6" transform="rotate(-90 57.1 109.6)">MP10</text>
<text x="103.6" y="109.6" transform="rotate(-90 103.6 109.6)">P1</text>
<text x="148" y="109.6" transform="rotate(-90 148 109.6)">P10</text>
<text x="194.5" y="109.6" transform="rotate(-90 194.5 109.6)">O1</text>
<text x="238.8" y="109.6" transform="rotate(-90 238.8 109.6)">O10</text>
<text x="282.7" y="116.2">SZ-5</text>
<text x="282.7" y="118.4">SZ-6</text>
<text x="282.7" y="125.1">SZ-1</text>
<text x="282.7" y="120.6">SZ-4</text>
<text x="282.7" y="122.9">SZ-10</text>
<text x="282.7" y="127.3">SZ-2</text>
<text x="282.7" y="131.7">SZ-8</text>
<text x="282.7" y="129.5">SZ-9</text>
<text x="282.7" y="136.1">SZ-3</text>
<text x="282.7" y="133.9">SZ-7</text>
<text x="277.1" y="145">GND-5V-1</text>
<text x="290.4" y="151.6">DIG-4</text>
<text x="41.2" y="160.7">100n</text>
<text x="41.2" y="156.3">C13</text>
<text x="85.6" y="160.7">100n</text>
<text x="85.6" y="156.3">C14</text>
<text x="134.3" y="160.7">100n</text>
<text x="134.3" y="156.3">C15</text>
<text x="180.9" y="156.3">C16</text>
<text x="180.9" y="160.7">100n</text>
<text x="229.6" y="160.7">100n</text>
<text x="229.7" y="156.3">C17</text>
<text x="274" y="160.7">100n</text>
<text x="274" y="156.3">C18</text>
<text x="277.1" y="167.2">DIG-5</text>
<text x="277.1" y="164.4">GND-5V-2</text>
</g>
<g font-size="1.9" fill="#808080">
<text x="28.5" y="64.9" transform="rotate(-90 28.5 64.9)">2</text>
<text x="32.9" y="64.9" transform="rotate(-90 32.9 64.9)">1</text>
<text x="75" y="64.9" transform="rotate(-90 75 64.9)">2</text>
<text x="79.5" y="64.9" transform="rotate(-90 79.5 64.9)">1</text>
<text x="121.6" y="64.9" transform="rotate(-90 121.6 64.9)">2</text>
<text x="126" y="64.9" transform="rotate(-90 126 64.9)">1</text>
<text x="165.9" y="64.9" transform="rotate(-90 165.9 64.9)">2</text>
<text x="170.3" y="64.9" transform="rotate(-90 170.3 64.9)">1</text>
<text x="212.5" y="64.9" transform="rotate(-90 212.5 64.9)">2</text>
<text x="216.9" y="64.9" transform="rotate(-90 216.9 64.9)">1</text>
<text x="256.8" y="64.9" transform="rotate(-90 256.8 64.9)">2</text>
<text x="261.3" y="64.9" transform="rotate(-90 261.3 64.9)">1</text>
<text x="276.8" y="64.9" transform="rotate(-90 276.8 64.9)">2</text>
<text x="281.2" y="64.9" transform="rotate(-90 281.2 64.9)">1</text>
<text x="28.5" y="77.6" transform="rotate(-90 28.5 77.6)">3</text>
<text x="32.9" y="77.6" transform="rotate(-90 32.9 77.6)">4</text>
<text x="75" y="77.6" transform="rotate(-90 75 77.6)">3</text>
<text x="79.5" y="77.6" transform="rotate(-90 79.5 77.6)">4</text>
<text x="121.6" y="77.6" transform="rotate(-90 121.6 77.6)">3</text>
<text x="126" y="77.6" transform="rotate(-90 126 77.6)">4</text>
<text x="165.9" y="77.6" transform="rotate(-90 165.9 77.6)">3</text>
<text x="170.3" y="77.6" transform="rotate(-90 170.3 77.6)">4</text>
<text x="212.5" y="77.6" transform="rotate(-90 212.5 77.6)">3</text>
<text x="216.9" y="77.6" transform="rotate(-90 216.9 77.6)">4</text>
<text x="256.8" y="77.6" transform="rotate(-90 256.8 77.6)">3</text>
<text x="261.3" y="77.6" transform="rotate(-90 261.3 77.6)">4</text>
<text x="276.8" y="77.6" transform="rotate(-90 276.8 77.6)">3</text>
<text x="281.2" y="77.6" transform="rotate(-90 281.2 77.6)">4</text>
<text x="29.4" y="103.9" transform="rotate(-90 29.4 103.9)">A</text>
<text x="76" y="103.9" transform="rotate(-90 76 103.9)">A</text>
<text x="122.6" y="103.9" transform="rotate(-90 122.6 103.9)">A</text>
<text x="166.9" y="103.9" transform="rotate(-90 166.9 103.9)">A</text>
<text x="213.4" y="103.9" transform="rotate(-90 213.4 103.9)">A</text>
<text x="257.8" y="103.9" transform="rotate(-90 257.8 103.9)">A</text>
<text x="18.4" y="109.7" transform="rotate(-90 18.4 109.7)">1 LHDP</text>
<text x="20.6" y="109.7" transform="rotate(-90 20.6 109.7)">2</text>
<text x="22.8" y="109.7" transform="rotate(-90 22.8 109.7)">3</text>
<text x="25" y="109.7" transform="rotate(-90 25 109.7)">4</text>
<text x="27.2" y="109.7" transform="rotate(-90 27.2 109.7)">5</text>
<text x="29.5" y="109.7" transform="rotate(-90 29.5 109.7)">6</text>
<text x="31.7" y="109.7" transform="rotate(-90 31.7 109.7)">7</text>
<text x="33.9" y="109.7" transform="rotate(-90 33.9 109.7)">8</text>
<text x="36.1" y="109.7" transform="rotate(-90 36.1 109.7)">9</text>
<text x="38.3" y="109.7" transform="rotate(-90 38.3 109.7)">0 RHDP</text>
<text x="64.9" y="109.7" transform="rotate(-90 64.9 109.7)">1 LHDP</text>
<text x="67.1" y="109.7" transform="rotate(-90 67.1 109.7)">2</text>
<text x="69.3" y="109.7" transform="rotate(-90 69.3 109.7)">3</text>
<text x="71.6" y="109.7" transform="rotate(-90 71.6 109.7)">4</text>
<text x="73.8" y="109.7" transform="rotate(-90 73.8 109.7)">5</text>
<text x="76" y="109.7" transform="rotate(-90 76 109.7)">6</text>
<text x="78.2" y="109.7" transform="rotate(-90 78.2 109.7)">7</text>
<text x="80.4" y="109.7" transform="rotate(-90 80.4 109.7)">8</text>
<text x="82.7" y="109.7" transform="rotate(-90 82.7 109.7)">9</text>
<text x="84.9" y="109.7" transform="rotate(-90 84.9 109.7)">0 RHDP</text>
<text x="111.5" y="109.7" transform="rotate(-90 111.5 109.7)">1 LHDP</text>
<text x="113.7" y="109.7" transform="rotate(-90 113.7 109.7)">2</text>
<text x="115.9" y="109.7" transform="rotate(-90 115.9 109.7)">3</text>
<text x="118.2" y="109.7" transform="rotate(-90 118.2 109.7)">4</text>
<text x="120.4" y="109.7" transform="rotate(-90 120.4 109.7)">5</text>
<text x="122.6" y="109.7" transform="rotate(-90 122.6 109.7)">6</text>
<text x="124.8" y="109.7" transform="rotate(-90 124.8 109.7)">7</text>
<text x="127" y="109.7" transform="rotate(-90 127 109.7)">8</text>
<text x="129.2" y="109.7" transform="rotate(-90 129.2 109.7)">9</text>
<text x="131.4" y="109.7" transform="rotate(-90 131.4 109.7)">0 RHDP</text>
<text x="155.8" y="109.7" transform="rotate(-90 155.8 109.7)">1 LHDP</text>
<text x="158" y="109.7" transform="rotate(-90 158 109.7)">2</text>
<text x="160.3" y="109.7" transform="rotate(-90 160.3 109.7)">3</text>
<text x="162.5" y="109.7" transform="rotate(-90 162.5 109.7)">4</text>
<text x="164.7" y="109.7" transform="rotate(-90 164.7 109.7)">5</text>
<text x="166.9" y="109.7" transform="rotate(-90 166.9 109.7)">6</text>
<text x="169.1" y="109.7" transform="rotate(-90 169.1 109.7)">7</text>
<text x="171.3" y="109.7" transform="rotate(-90 171.3 109.7)">8</text>
<text x="173.6" y="109.7" transform="rotate(-90 173.6 109.7)">9</text>
<text x="175.8" y="109.7" transform="rotate(-90 175.8 109.7)">0 RHDP</text>
<text x="202.4" y="109.7" transform="rotate(-90 202.4 109.7)">1 LHDP</text>
<text x="204.6" y="109.7" transform="rotate(-90 204.6 109.7)">2</text>
<text x="206.8" y="109.7" transform="rotate(-90 206.8 109.7)">3</text>
<text x="209" y="109.7" transform="rotate(-90 209 109.7)">4</text>
<text x="211.2" y="109.7" transform="rotate(-90 211.2 109.7)">5</text>
<text x="213.5" y="109.7" transform="rotate(-90 213.5 109.7)">6</text>
<text x="215.7" y="109.7" transform="rotate(-90 215.7 109.7)">7</text>
<text x="217.9" y="109.7" transform="rotate(-90 217.9 109.7)">8</text>
<text x="220.1" y="109.7" transform="rotate(-90 220.1 109.7)">9</text>
<text x="222.3" y="109.7" transform="rotate(-90 222.3 109.7)">0 RHDP</text>
<text x="246.7" y="109.7" transform="rotate(-90 246.7 109.7)">1 LHDP</text>
<text x="248.9" y="109.7" transform="rotate(-90 248.9 109.7)">2</text>
<text x="251.2" y="109.7" transform="rotate(-90 251.2 109.7)">3</text>
<text x="253.4" y="109.7" transform="rotate(-90 253.4 109.7)">4</text>
<text x="255.6" y="109.7" transform="rotate(-90 255.6 109.7)">5</text>
<text x="257.8" y="109.7" transform="rotate(-90 257.8 109.7)">6</text>
<text x="260" y="109.7" transform="rotate(-90 260 109.7)">7</text>
<text x="262.3" y="109.7" transform="rotate(-90 262.3 109.7)">8</text>
<text x="264.5" y="109.7" transform="rotate(-90 264.5 109.7)">9</text>
<text x="266.7" y="109.7" transform="rotate(-90 266.7 109.7)">0 RHDP</text>
<text x="22" y="152.3">DO</text>
<text x="27.2" y="155.6" transform="rotate(-90 27.2 155.6)">GND</text>
<text x="29.3" y="152.3">DI</text>
<text x="68.5" y="152.3">DO</text>
<text x="73.8" y="155.6" transform="rotate(-90 73.8 155.6)">GND</text>
<text x="75.9" y="152.3">DI</text>
<text x="117.3" y="152.3">DO</text>
<text x="122.6" y="155.6" transform="rotate(-90 122.6 155.6)">GND</text>
<text x="124.7" y="152.3">DI</text>
<text x="161.6" y="152.3">DO</text>
<text x="166.9" y="155.6" transform="rotate(-90 166.9 155.6)">GND</text>
<text x="169" y="152.3">DI</text>
<text x="210.4" y="152.3">DO</text>
<text x="215.6" y="155.6" transform="rotate(-90 215.6 155.6)">GND</text>
<text x="217.8" y="152.3">DI</text>
<text x="254.8" y="152.3">DO</text>
<text x="260" y="155.6" transform="rotate(-90 260 155.6)">GND</text>
<text x="262.1" y="152.3">DI</text>
<text x="22.8" y="160.7" transform="rotate(-90 22.8 160.7)">VDD</text>
<text x="69.3" y="160.7" transform="rotate(-90 69.3 160.7)">VDD</text>
<text x="118.2" y="160.7" transform="rotate(-90 118.2 160.7)">VDD</text>
<text x="162.5" y="160.7" transform="rotate(-90 162.5 160.7)">VDD</text>
<text x="211.2" y="160.7" transform="rotate(-90 211.2 160.7)">VDD</text>
<text x="255.6" y="160.7" transform="rotate(-90 255.6 160.7)">VDD</text>
</g>
<g font-size="1.6" fill="#c90d0c">
<text x="22.8" y="162.3">WS2812B</text>
<text x="69.4" y="162.3">WS2812B</text>
<text x="118.2" y="162.3">WS2812B</text>
<text x="162.5" y="162.3">WS2812B</text>
<text x="211.3" y="162.3">WS2812B</text>
<text x="255.6" y="162.3">WS2812B</text>
</g>
</svg>
